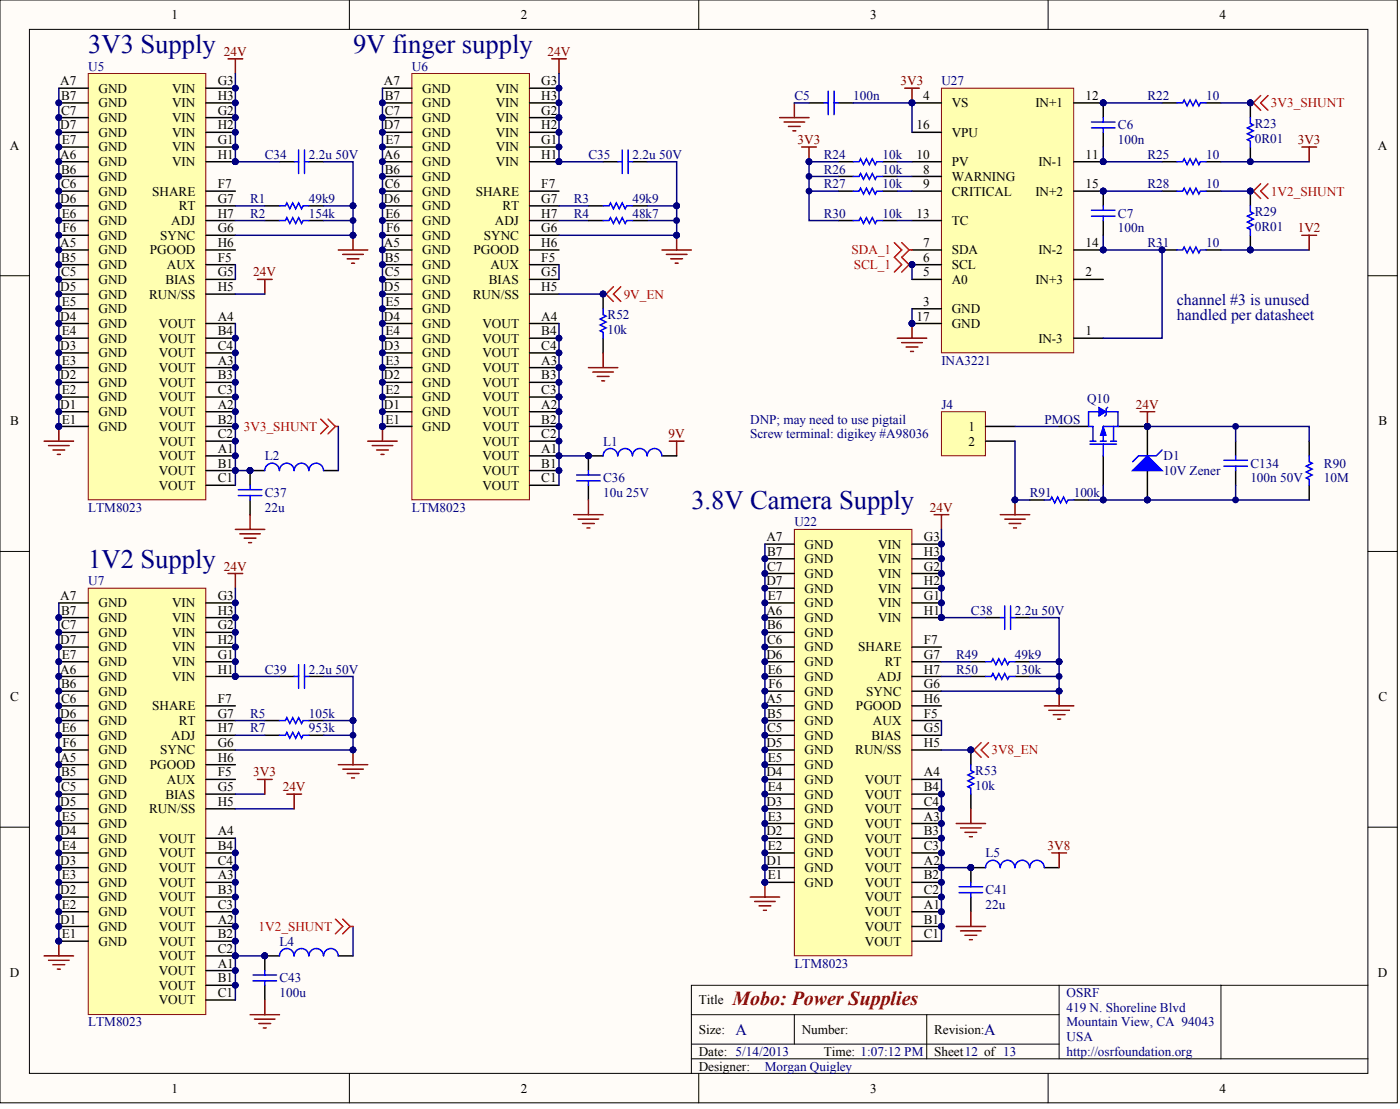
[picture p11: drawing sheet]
<svg xmlns="http://www.w3.org/2000/svg" width="401mm" height="318mm" viewBox="0 0 401 318" stroke-linecap="round" stroke-linejoin="round" font-family="sans-serif">
<g fill="#fffcf8" stroke="#000" stroke-width=".29">
<path d="M0 0h400.7v316.1h-400.7z"/>
<path d="M8.4 8.4h383.9v299.2h-383.9z"/>
</g>
<g fill="none" stroke="#000" stroke-width=".29">
<path d="M100.2 0v8.4M200.4 0v8.4M300.5 0v8.4M0 79h8.4M392.3 79h8.4M0 158.1h8.4M392.3 158.1h8.4M0 237.1h8.4M392.3 237.1h8.4M198.3 290.8h105.4M198.3 299.3h105.4M227.8 290.8v8.5"/>
<path d="M265.7 290.8v12.7M303.7 282.4v21.1M350.1 282.4h-151.8v25.3M392.3 282.4h-42.2v21.1M100.2 307.7v8.4M198.3 303.5h194M200.4 307.7v8.4M300.5 307.7v8.4"/>
</g>
<path d="M25.3 21.1h33.7v122.2h-33.7z" fill="#ffffb0" stroke="#800000" stroke-width=".29"/>
<g fill="none" stroke="#000" stroke-width=".42">
<path d="M16.9 25.3h8.4M16.9 29.5h8.4M16.9 33.7h8.4M16.9 37.9h8.4M59.1 25.3h8.4M59.1 29.5h8.4M59.1 33.7h8.4M59.1 37.9h8.4M16.9 42.1h8.4M16.9 46.4h8.4M16.9 50.6h8.4M16.9 54.8h8.4"/>
<path d="M16.9 59h8.4M59.1 42.1h8.4M59.1 46.4h8.4M59.1 54.8h8.4M59.1 59h8.4M75.9 59h4.2M88.6 59h4.2M16.9 63.2h8.4M16.9 67.4h8.4M16.9 71.6h8.4M16.9 75.9h8.4M59.1 63.2h8.4"/>
<path d="M59.1 67.4h8.4M59.1 71.6h8.4M59.1 75.9h8.4M75.9 63.2h4.2M88.6 63.2h4.2M16.9 80.1h8.4M16.9 84.3h8.4M16.9 88.5h8.4M16.9 92.7h8.4M16.9 96.9h8.4M59.1 80.1h8.4M59.1 84.3h8.4"/>
<path d="M59.1 92.7h8.4M59.1 96.9h8.4M16.9 101.2h8.4M16.9 105.4h8.4M16.9 109.6h8.4M16.9 113.8h8.4M16.9 118h8.4M59.1 101.2h8.4M59.1 105.4h8.4M59.1 109.6h8.4M59.1 113.8h8.4M59.1 118h8.4"/>
<path d="M16.9 122.2h8.4M59.1 122.2h8.4M59.1 126.4h8.4M59.1 130.7h8.4M59.1 134.9h8.4M59.1 139.1h8.4"/>
</g>
<g fill="#000080" stroke="#000080" stroke-width=".29">
<circle cx="16.9" cy="29.5" r=".82"/>
<circle cx="16.9" cy="33.7" r=".82"/>
<circle cx="16.9" cy="37.9" r=".82"/>
<circle cx="16.9" cy="42.1" r=".82"/>
<circle cx="16.9" cy="46.3" r=".82"/>
<circle cx="16.9" cy="50.6" r=".82"/>
<circle cx="16.9" cy="54.8" r=".82"/>
<circle cx="16.9" cy="59" r=".82"/>
<circle cx="16.9" cy="63.2" r=".82"/>
<circle cx="16.9" cy="67.4" r=".82"/>
<circle cx="16.9" cy="71.6" r=".82"/>
<circle cx="16.9" cy="75.8" r=".82"/>
<circle cx="16.9" cy="80.1" r=".82"/>
<circle cx="16.9" cy="84.3" r=".82"/>
<circle cx="16.9" cy="88.5" r=".82"/>
<circle cx="16.9" cy="92.7" r=".82"/>
<circle cx="16.9" cy="96.9" r=".82"/>
<circle cx="16.9" cy="101.1" r=".82"/>
<circle cx="16.9" cy="105.3" r=".82"/>
<circle cx="16.9" cy="109.6" r=".82"/>
<circle cx="16.9" cy="113.8" r=".82"/>
<circle cx="16.9" cy="118" r=".82"/>
<circle cx="16.9" cy="122.2" r=".82"/>
<circle cx="67.5" cy="46.3" r=".82"/>
<circle cx="67.5" cy="42.1" r=".82"/>
<circle cx="67.5" cy="37.9" r=".82"/>
<circle cx="67.5" cy="33.7" r=".82"/>
<circle cx="67.5" cy="29.5" r=".82"/>
<circle cx="67.5" cy="25.3" r=".82"/>
<circle cx="67.5" cy="96.9" r=".82"/>
<circle cx="67.5" cy="101.1" r=".82"/>
<circle cx="67.5" cy="105.3" r=".82"/>
<circle cx="67.5" cy="109.6" r=".82"/>
<circle cx="67.5" cy="113.8" r=".82"/>
<circle cx="67.5" cy="118" r=".82"/>
<circle cx="67.5" cy="122.2" r=".82"/>
<circle cx="67.5" cy="126.4" r=".82"/>
<circle cx="67.5" cy="130.6" r=".82"/>
<circle cx="67.5" cy="134.9" r=".82"/>
<circle cx="101.2" cy="67.4" r=".82"/>
<circle cx="101.2" cy="63.2" r=".82"/>
</g>
<path d="M97 71.6h8.5M98.3 72.9h5.9M99.6 74.2h3.3M100.8 75.4h.9M101.2 67.4v4.2M12.7 126.4h8.4M13.9 127.7h5.9M15.2 129h3.4M16.5 130.2h.8M16.9 122.2v4.2" fill="none" stroke="#800000" stroke-width=".42"/>
<path d="M16.9 25.3v96.9M67.5 59h8.4M67.5 67.4h33.7M67.5 75.9v4.2M67.5 63.2h8.4M92.8 63.2h8.4" fill="none" stroke="#000080" stroke-width=".42"/>
<path d="M80.1 59h1.7l.5-.8 .8 1.6 .8-1.6 .9 1.6 .8-1.6 .9 1.6 .4-.8h1.7M80.1 63.2h1.7l.5-.8 .8 1.7 .8-1.7 .9 1.7 .8-1.7 .9 1.7 .4-.9h1.7" fill="none" stroke="#00f" stroke-width=".42"/>
<path d="M118.1 21.1h33.7v122.2h-33.7z" fill="#ffffb0" stroke="#800000" stroke-width=".29"/>
<g fill="none" stroke="#000" stroke-width=".42">
<path d="M109.7 25.3h8.4M109.7 29.5h8.4M109.7 33.7h8.4M109.7 37.9h8.4M151.9 25.3h8.4M151.9 29.5h8.4M151.9 33.7h8.4M151.9 37.9h8.4M109.7 42.1h8.4M109.7 46.4h8.4M109.7 50.6h8.4M109.7 54.8h8.4"/>
<path d="M109.7 59h8.4M151.9 42.1h8.4M151.9 46.4h8.4M151.9 54.8h8.4M151.9 59h8.4M168.7 59h4.2M181.4 59h4.2M109.7 63.2h8.4M109.7 67.4h8.4M109.7 71.6h8.4M109.7 75.9h8.4M151.9 63.2h8.4"/>
<path d="M151.9 67.4h8.4M151.9 71.6h8.4M151.9 75.9h8.4M168.7 63.2h4.2M181.4 63.2h4.2M109.7 80.1h8.4M109.7 84.3h8.4M109.7 88.5h8.4M109.7 92.7h8.4M109.7 96.9h8.4M151.9 80.1h8.4M151.9 84.3h8.4"/>
<path d="M151.9 92.7h8.4M151.9 96.9h8.4M109.7 101.2h8.4M109.7 105.4h8.4M109.7 109.6h8.4M109.7 113.8h8.4M109.7 118h8.4M151.9 101.2h8.4M151.9 105.4h8.4M151.9 109.6h8.4M151.9 113.8h8.4M151.9 118h8.4"/>
<path d="M109.7 122.2h8.4M151.9 122.2h8.4M151.9 126.4h8.4M151.9 130.7h8.4M151.9 134.9h8.4M151.9 139.1h8.4"/>
</g>
<g fill="#000080" stroke="#000080" stroke-width=".29">
<circle cx="109.7" cy="29.5" r=".82"/>
<circle cx="109.7" cy="33.7" r=".82"/>
<circle cx="109.7" cy="37.9" r=".82"/>
<circle cx="109.7" cy="42.1" r=".82"/>
<circle cx="109.7" cy="46.3" r=".82"/>
<circle cx="109.7" cy="50.6" r=".82"/>
<circle cx="109.7" cy="54.8" r=".82"/>
<circle cx="109.7" cy="59" r=".82"/>
<circle cx="109.7" cy="63.2" r=".82"/>
<circle cx="109.7" cy="67.4" r=".82"/>
<circle cx="109.7" cy="71.6" r=".82"/>
<circle cx="109.7" cy="75.8" r=".82"/>
<circle cx="109.7" cy="80.1" r=".82"/>
<circle cx="109.7" cy="84.3" r=".82"/>
<circle cx="109.7" cy="88.5" r=".82"/>
<circle cx="109.7" cy="92.7" r=".82"/>
<circle cx="109.7" cy="96.9" r=".82"/>
<circle cx="109.7" cy="101.1" r=".82"/>
<circle cx="109.7" cy="105.3" r=".82"/>
<circle cx="109.7" cy="109.6" r=".82"/>
<circle cx="109.7" cy="113.8" r=".82"/>
<circle cx="109.7" cy="118" r=".82"/>
<circle cx="109.7" cy="122.2" r=".82"/>
<circle cx="160.3" cy="46.3" r=".82"/>
<circle cx="160.3" cy="42.1" r=".82"/>
<circle cx="160.3" cy="37.9" r=".82"/>
<circle cx="160.3" cy="33.7" r=".82"/>
<circle cx="160.3" cy="29.5" r=".82"/>
<circle cx="160.3" cy="25.3" r=".82"/>
<circle cx="160.3" cy="96.9" r=".82"/>
<circle cx="160.3" cy="101.1" r=".82"/>
<circle cx="160.3" cy="105.3" r=".82"/>
<circle cx="160.3" cy="109.6" r=".82"/>
<circle cx="160.3" cy="113.8" r=".82"/>
<circle cx="160.3" cy="118" r=".82"/>
<circle cx="160.3" cy="122.2" r=".82"/>
<circle cx="160.3" cy="126.4" r=".82"/>
<circle cx="160.3" cy="130.6" r=".82"/>
<circle cx="160.3" cy="134.9" r=".82"/>
<circle cx="194" cy="67.4" r=".82"/>
<circle cx="194" cy="63.2" r=".82"/>
</g>
<path d="M189.8 71.6h8.5M191.1 72.9h5.9M192.4 74.2h3.3M193.6 75.4h.9M194 67.4v4.2M105.5 126.4h8.4M106.7 127.7h5.9M108 129h3.4M109.3 130.2h.8M109.7 122.2v4.2M191.9 126.4h4.2M194 126.4v4.3" fill="none" stroke="#800000" stroke-width=".42"/>
<path d="M109.7 25.3v96.9M160.3 59h8.4M160.3 75.9v4.2M160.3 63.2h8.4M185.6 63.2h8.4" fill="none" stroke="#000080" stroke-width=".42"/>
<path d="M172.9 59h1.7l.5-.8 .8 1.6 .8-1.6 .9 1.6 .8-1.6 .9 1.6 .4-.8h1.7M172.9 63.2h1.7l.5-.8 .8 1.7 .8-1.7 .9 1.7 .8-1.7 .9 1.7 .4-.9h1.7" fill="none" stroke="#00f" stroke-width=".42"/>
<path d="M25.3 168.6h33.7v122.2h-33.7z" fill="#ffffb0" stroke="#800000" stroke-width=".29"/>
<g fill="none" stroke="#000" stroke-width=".42">
<path d="M16.9 172.8h8.4M16.9 177h8.4M59.1 172.8h8.4M59.1 177h8.4M16.9 181.2h8.4M16.9 185.5h8.4M16.9 189.7h8.4M16.9 193.9h8.4M16.9 198.1h8.4M59.1 181.2h8.4M59.1 185.5h8.4M59.1 189.7h8.4"/>
<path d="M59.1 193.9h8.4M16.9 202.3h8.4M16.9 206.5h8.4M16.9 210.7h8.4M16.9 215h8.4M16.9 219.2h8.4M59.1 202.3h8.4M59.1 206.5h8.4M59.1 210.7h8.4M59.1 215h8.4M59.1 219.2h8.4M75.9 206.5h4.2"/>
<path d="M75.9 210.7h4.2M88.6 206.5h4.2M88.6 210.7h4.2M16.9 223.4h8.4M16.9 227.6h8.4M16.9 231.8h8.4M16.9 236h8.4M59.1 223.4h8.4M59.1 227.6h8.4M59.1 231.8h8.4M16.9 240.2h8.4M16.9 244.5h8.4"/>
<path d="M16.9 248.7h8.4M16.9 252.9h8.4M16.9 257.1h8.4M59.1 240.2h8.4M59.1 244.5h8.4M59.1 248.7h8.4M59.1 252.9h8.4M59.1 257.1h8.4M16.9 261.3h8.4M16.9 265.5h8.4M16.9 269.8h8.4M59.1 261.3h8.4"/>
<path d="M59.1 265.5h8.4M59.1 269.8h8.4M59.1 274h8.4M59.1 278.2h8.4M59.1 282.4h8.4M59.1 286.6h8.4"/>
</g>
<g fill="#000080" stroke="#000080" stroke-width=".29">
<circle cx="16.9" cy="177" r=".82"/>
<circle cx="16.9" cy="181.2" r=".82"/>
<circle cx="16.9" cy="185.4" r=".82"/>
<circle cx="16.9" cy="189.6" r=".82"/>
<circle cx="16.9" cy="193.9" r=".82"/>
<circle cx="16.9" cy="198.1" r=".82"/>
<circle cx="16.9" cy="202.3" r=".82"/>
<circle cx="16.9" cy="206.5" r=".82"/>
<circle cx="16.9" cy="210.7" r=".82"/>
<circle cx="16.9" cy="214.9" r=".82"/>
<circle cx="16.9" cy="219.2" r=".82"/>
<circle cx="16.9" cy="223.4" r=".82"/>
<circle cx="16.9" cy="227.6" r=".82"/>
<circle cx="16.9" cy="231.8" r=".82"/>
<circle cx="16.9" cy="236" r=".82"/>
<circle cx="16.9" cy="240.2" r=".82"/>
<circle cx="16.9" cy="244.4" r=".82"/>
<circle cx="16.9" cy="248.7" r=".82"/>
<circle cx="16.9" cy="252.9" r=".82"/>
<circle cx="16.9" cy="257.1" r=".82"/>
<circle cx="16.9" cy="261.3" r=".82"/>
<circle cx="16.9" cy="265.5" r=".82"/>
<circle cx="16.9" cy="269.7" r=".82"/>
<circle cx="67.5" cy="193.9" r=".82"/>
<circle cx="67.5" cy="189.6" r=".82"/>
<circle cx="67.5" cy="185.4" r=".82"/>
<circle cx="67.5" cy="181.2" r=".82"/>
<circle cx="67.5" cy="177" r=".82"/>
<circle cx="67.5" cy="172.8" r=".82"/>
<circle cx="67.5" cy="244.4" r=".82"/>
<circle cx="67.5" cy="248.7" r=".82"/>
<circle cx="67.5" cy="252.9" r=".82"/>
<circle cx="67.5" cy="257.1" r=".82"/>
<circle cx="67.5" cy="261.3" r=".82"/>
<circle cx="67.5" cy="265.5" r=".82"/>
<circle cx="67.5" cy="269.7" r=".82"/>
<circle cx="67.5" cy="273.9" r=".82"/>
<circle cx="67.5" cy="278.2" r=".82"/>
<circle cx="67.5" cy="282.4" r=".82"/>
<circle cx="101.2" cy="214.9" r=".82"/>
<circle cx="101.2" cy="210.7" r=".82"/>
<circle cx="194" cy="67.4" r=".82"/>
</g>
<g fill="none" stroke="#800000" stroke-width=".42">
<path d="M65.4 16.9h4.2M67.5 16.9v4.2M158.2 16.9h4.2M160.3 16.9v4.2M73.8 80.1h4.2M75.9 80.1v4.2M65.4 164.4h4.2M67.5 164.4v4.2M97 219.2h8.5M101.2 215v4.2M73.8 223.4h4.2M75.9 223.4v4.2"/>
<path d="M98.3 220.4h5.9M99.6 221.7h3.3M100.8 223h.9M12.7 274h8.4M13.9 275.2h5.9M15.2 276.5h3.4M16.5 277.8h.8M16.9 269.8v4.2"/>
</g>
<path d="M160.3 67.4h33.7M67.5 84.3h8.4M16.9 172.8v97M67.5 206.5h8.4M67.5 210.7h8.4M67.5 215h33.7M92.8 210.7h8.4M67.5 227.6h8.4" fill="none" stroke="#000080" stroke-width=".42"/>
<path d="M80.1 206.5h1.7l.5-.8 .8 1.7 .8-1.7 .9 1.7 .8-1.7 .9 1.7 .4-.9h1.7M80.1 210.7h1.7l.5-.8 .8 1.7 .8-1.7 .9 1.7 .8-1.7 .9 1.7 .4-.9h1.7" fill="none" stroke="#00f" stroke-width=".42"/>
<path d="M270 25.3h37.9v75.8h-37.9z" fill="#ffffb0" stroke="#800000" stroke-width=".29"/>
<g fill="none" stroke="#000" stroke-width=".42">
<path d="M232 29.5h4.2M240.4 29.5h4.3M261.5 29.5h8.5M261.5 37.9h8.5M307.9 29.5h8.5v4.2M316.4 37.9v4.2M333.2 29.5h4.3M345.9 29.5h4.2M358.5 29.5v4.2M240.4 46.4h4.3M240.4 54.8h4.3M240.4 50.6h4.3"/>
<path d="M253.1 46.4h4.2M253.1 54.8h4.2M253.1 50.6h4.2M261.5 46.4h8.5M261.5 54.8h8.5M261.5 50.6h8.5M307.9 46.4h8.5M307.9 54.8h8.5v4.2M333.2 46.4h4.3M333.2 54.8h4.3M345.9 46.4h4.2M345.9 54.8h4.2"/>
<path d="M358.5 42.1v4.3M358.5 54.8v4.2M240.4 63.2h4.3M253.1 63.2h4.2M261.5 71.6h8.5M261.5 63.2h8.5M261.5 75.9h8.5M307.9 71.6h8.5M316.4 63.2v4.2M333.2 71.6h4.3M345.9 71.6h4.2M358.5 67.4v4.2"/>
<path d="M261.5 80.1h8.5M261.5 88.5h8.5M261.5 92.7h8.5M307.9 80.1h8.5M307.9 96.9h8.5M71.7 134.9h4.2M92.8 134.9h4.2M168.7 130.7h4.2M189.8 130.7h4.2M75.9 274h4.2M97 274h4.2"/>
</g>
<g fill="#000080" stroke="#000080" stroke-width=".29">
<circle cx="316.3" cy="29.5" r=".82"/>
<circle cx="316.3" cy="46.3" r=".82"/>
<circle cx="316.3" cy="54.8" r=".82"/>
<circle cx="316.3" cy="71.6" r=".82"/>
<circle cx="261.5" cy="29.5" r=".82"/>
<circle cx="261.5" cy="92.7" r=".82"/>
<circle cx="261.5" cy="75.8" r=".82"/>
<circle cx="358.5" cy="29.5" r=".82"/>
<circle cx="358.5" cy="46.3" r=".82"/>
<circle cx="333.2" cy="71.6" r=".82"/>
<circle cx="358.5" cy="54.8" r=".82"/>
<circle cx="358.5" cy="71.6" r=".82"/>
<circle cx="232" cy="46.3" r=".82"/>
<circle cx="232" cy="50.6" r=".82"/>
<circle cx="232" cy="54.8" r=".82"/>
<circle cx="75.9" cy="273.9" r=".82"/>
<circle cx="67.5" cy="273.9" r=".82"/>
<circle cx="168.7" cy="130.6" r=".82"/>
<circle cx="160.3" cy="113.8" r=".82"/>
<circle cx="71.7" cy="134.9" r=".82"/>
</g>
<g fill="none" stroke="#00f" stroke-width=".42">
<path d="M236.2 29.5h1.3M237.5 26.1v6.8M239.2 26.1v6.8M239.2 29.5h1.2M313 35h6.7M313 36.7h6.7M316.4 33.7v1.3M316.4 36.7v1.2M337.5 29.5h1.6l.5-.8 .8 1.6 .9-1.6 .8 1.6 .8-1.6 .9 1.6 .4-.8h1.7M358.5 33.7v1.7l.9 .4-1.7 .9 1.7 .8-1.7 .8 1.7 .9-1.7 .8 .8 .5v1.6M244.7 46.4h1.6l.5-.9 .8 1.7 .9-1.7 .8 1.7 .8-1.7 .9 1.7 .4-.8h1.7M244.7 50.6h1.6l.5-.9 .8 1.7 .9-1.7 .8 1.7 .8-1.7 .9 1.7 .4-.8h1.7"/>
<path d="M244.7 54.8h1.6l.5-.9 .8 1.7 .9-1.7 .8 1.7 .8-1.7 .9 1.7 .4-.8h1.7M316.4 59v1.3M337.5 46.4h1.6l.5-.9 .8 1.7 .9-1.7 .8 1.7 .8-1.7 .9 1.7 .4-.8h1.7M337.5 54.8h1.6l.5-.9 .8 1.7 .9-1.7 .8 1.7 .8-1.7 .9 1.7 .4-.8h1.7M358.5 59v1.7l.9 .4-1.7 .9 1.7 .8-1.7 .8 1.7 .9-1.7 .8 .8 .4v1.7M244.7 63.2h1.6l.5-.8 .8 1.7 .9-1.7 .8 1.7 .8-1.7 .9 1.7 .4-.9h1.7M313 60.3h6.7M313 62h6.7M316.4 62v1.2M337.5 71.6h1.6l.5-.8 .8 1.7 .9-1.7 .8 1.7 .8-1.7 .9 1.7 .4-.9h1.7M80.1 134.9a2.09 2.09 0 0 0-2.1-2.1 2.09 2.09 0 0 0-2.1 2.1M84.3 134.9a2.09 2.09 0 0 0-2.1-2.1 2.09 2.09 0 0 0-2.1 2.1"/>
<path d="M88.5 134.9a2.09 2.09 0 0 0-2-2.1 2.09 2.09 0 0 0-2.1 2.1M92.8 134.9a2.09 2.09 0 0 0-2.1-2.1 2.09 2.09 0 0 0-2.1 2.1M185.6 130.7a2.11 2.11 0 0 0-2.1-2.1 2.11 2.11 0 0 0-2.2 2.1 2.11 2.11 0 0 0-2.1-2.1 2.11 2.11 0 0 0-2.1 2.1 2.09 2.09 0 0 0-2.1-2.2 2.09 2.09 0 0 0-2.1 2.2M189.8 130.7a2.09 2.09 0 0 0-2.1-2.2 2.09 2.09 0 0 0-2.1 2.2M84.3 274a2.09 2.09 0 0 0-2.1-2.1 2.09 2.09 0 0 0-2.1 2.1M88.5 274a2.09 2.09 0 0 0-2-2.1 2.09 2.09 0 0 0-2.1 2.1M97 274a2.11 2.11 0 0 0-2.1-2.1 2.11 2.11 0 0 0-2.1 2.1 2.09 2.09 0 0 0-2.1-2.1 2.09 2.09 0 0 0-2.1 2.1"/>
</g>
<g fill="none" stroke="#000080" stroke-width=".42">
<path d="M227.8 29.5h4.2M244.7 29.5h16.8v8.4M316.4 29.5h16.8M350.1 29.5h8.4M232 54.8h8.4M232 50.6h8.4M240.4 46.4h-8.4v16.8h8.4M257.3 46.4h4.2M257.3 54.8h4.2M257.3 50.6h4.2M316.4 42.1v4.3h16.8M316.4 54.8h16.8"/>
<path d="M350.1 46.4h25.3M350.1 54.8h8.4M257.3 63.2h4.2M261.5 75.9v4.2M316.4 67.4v4.2M350.1 71.6h25.3M67.5 92.7v46.4M261.5 88.5v4.2M160.3 113.8v25.3M67.5 240.2v33.8h8.4M101.2 265.5v8.5"/>
</g>
<g fill="none" stroke="#800000" stroke-width=".42">
<path d="M223.6 33.7h8.4M224.8 35h5.9M226.1 36.2h3.4M227.4 37.5h.8M227.8 29.5v4.2M259.4 25.3h4.2M261.5 25.3v4.2M229.9 42.1h4.2M232 42.1v4.3M373.3 42.1h4.2M375.4 42.1v4.3M257.3 96.9h8.4"/>
<path d="M258.6 98.2h5.9M259.8 99.5h3.4M261.5 92.7v4.2M261.1 100.7h.9"/>
</g>
<path d="M358.5 29.5h.9M359.4 29.5l2.1 2.1M361.5 27.4l-2.1 2.1M363.6 27.4l-2.1 2.1 2.1 2.1M256.5 69.5l2.1 2.1-2.1 2.2 2.1 2.1-2.1 2.1M258.6 69.5l2.1 2.1M260.7 71.6l-2.1 2.2 2.1 2.1M260.7 71.6h.8M260.7 75.9l-2.1 2.1M260.7 75.9h.8" fill="none" stroke="#f00" stroke-width=".42"/>
<path d="M227.8 151.7h33.7v122.2h-33.7z" fill="#ffffb0" stroke="#800000" stroke-width=".29"/>
<g fill="none" stroke="#000" stroke-width=".42">
<path d="M80.1 46.4h4.3M88.6 46.4h4.2M172.9 46.4h4.3M181.4 46.4h4.2M172.9 84.3v4.2M172.9 96.9v4.3M71.7 134.9v4.2M168.7 130.7v4.2M168.7 139.1v4.2M71.7 143.3v4.2M219.3 155.9h8.5M261.5 155.9h8.5"/>
<path d="M219.3 160.2h8.5M219.3 164.4h8.5M219.3 168.6h8.5M219.3 172.8h8.5M219.3 177h8.5M261.5 160.2h8.5M261.5 164.4h8.5M261.5 168.6h8.5M261.5 172.8h8.5M261.5 177h8.5M282.6 177h4.2M291.1 177h4.2"/>
<path d="M80.1 193.9h4.3M88.6 193.9h4.2M219.3 181.2h8.5M219.3 185.5h8.5M219.3 189.7h8.5M219.3 193.9h8.5M219.3 198.1h8.5M261.5 185.5h8.5M261.5 189.7h8.5M261.5 193.9h8.5M261.5 198.1h8.5M278.4 189.7h4.2"/>
<path d="M278.4 193.9h4.2M291.1 189.7h4.2M291.1 193.9h4.2M219.3 202.3h8.5M219.3 206.5h8.5M219.3 210.7h8.5M219.3 215h8.5M219.3 219.2h8.5M261.5 202.3h8.5M261.5 206.5h8.5M261.5 210.7h8.5M261.5 215h8.5"/>
<path d="M278.4 215v4.2M219.3 223.4h8.5M219.3 227.6h8.5M219.3 231.8h8.5M219.3 236h8.5M261.5 223.4h8.5M261.5 227.6h8.5M261.5 231.8h8.5M261.5 236h8.5M278.4 227.6v4.2M219.3 240.2h8.5M219.3 244.5h8.5"/>
<path d="M219.3 248.7h8.5M219.3 252.9h8.5M261.5 240.2h8.5M261.5 244.5h8.5M261.5 248.7h8.5M261.5 252.9h8.5M261.5 257.1h8.5M278.4 257.1v4.2M282.6 248.7h-4.2v4.2M299.5 248.7h4.2M75.9 274v4.2M261.5 261.3h8.5"/>
<path d="M261.5 265.5h8.5M261.5 269.8h8.5M75.9 282.4v4.2"/>
</g>
<g fill="#000080" stroke="#000080" stroke-width=".29">
<circle cx="219.3" cy="160.1" r=".82"/>
<circle cx="219.3" cy="164.4" r=".82"/>
<circle cx="219.3" cy="168.6" r=".82"/>
<circle cx="219.3" cy="172.8" r=".82"/>
<circle cx="219.3" cy="177" r=".82"/>
<circle cx="219.3" cy="181.2" r=".82"/>
<circle cx="219.3" cy="185.4" r=".82"/>
<circle cx="219.3" cy="189.6" r=".82"/>
<circle cx="219.3" cy="193.9" r=".82"/>
<circle cx="219.3" cy="198.1" r=".82"/>
<circle cx="219.3" cy="202.3" r=".82"/>
<circle cx="219.3" cy="206.5" r=".82"/>
<circle cx="219.3" cy="210.7" r=".82"/>
<circle cx="219.3" cy="214.9" r=".82"/>
<circle cx="219.3" cy="219.2" r=".82"/>
<circle cx="219.3" cy="223.4" r=".82"/>
<circle cx="219.3" cy="227.6" r=".82"/>
<circle cx="219.3" cy="231.8" r=".82"/>
<circle cx="219.3" cy="236" r=".82"/>
<circle cx="219.3" cy="240.2" r=".82"/>
<circle cx="219.3" cy="244.4" r=".82"/>
<circle cx="219.3" cy="248.7" r=".82"/>
<circle cx="219.3" cy="252.9" r=".82"/>
<circle cx="269.9" cy="177" r=".82"/>
<circle cx="269.9" cy="172.8" r=".82"/>
<circle cx="269.9" cy="168.6" r=".82"/>
<circle cx="269.9" cy="164.4" r=".82"/>
<circle cx="269.9" cy="160.1" r=".82"/>
<circle cx="269.9" cy="155.9" r=".82"/>
<circle cx="269.9" cy="227.6" r=".82"/>
<circle cx="269.9" cy="231.8" r=".82"/>
<circle cx="269.9" cy="236" r=".82"/>
<circle cx="269.9" cy="240.2" r=".82"/>
<circle cx="269.9" cy="244.4" r=".82"/>
<circle cx="269.9" cy="248.7" r=".82"/>
<circle cx="269.9" cy="252.9" r=".82"/>
<circle cx="269.9" cy="257.1" r=".82"/>
<circle cx="269.9" cy="261.3" r=".82"/>
<circle cx="269.9" cy="265.5" r=".82"/>
<circle cx="303.7" cy="198.1" r=".82"/>
<circle cx="303.7" cy="193.9" r=".82"/>
<circle cx="278.4" cy="248.7" r=".82"/>
<circle cx="172.9" cy="84.3" r=".82"/>
<circle cx="278.4" cy="214.9" r=".82"/>
<circle cx="160.3" cy="113.8" r=".82"/>
<circle cx="160.3" cy="130.6" r=".82"/>
<circle cx="168.7" cy="130.6" r=".82"/>
<circle cx="67.5" cy="273.9" r=".82"/>
<circle cx="75.9" cy="273.9" r=".82"/>
<circle cx="71.7" cy="134.9" r=".82"/>
<circle cx="67.5" cy="134.9" r=".82"/>
<circle cx="101.2" cy="59" r=".82"/>
<circle cx="101.2" cy="67.4" r=".82"/>
<circle cx="67.5" cy="46.3" r=".82"/>
<circle cx="194" cy="59" r=".82"/>
<circle cx="101.2" cy="206.5" r=".82"/>
<circle cx="194" cy="67.4" r=".82"/>
<circle cx="101.2" cy="214.9" r=".82"/>
<circle cx="303.7" cy="189.6" r=".82"/>
<circle cx="160.3" cy="46.3" r=".82"/>
<circle cx="67.5" cy="193.9" r=".82"/>
<circle cx="358.5" cy="54.8" r=".82"/>
<circle cx="291" cy="143.3" r=".82"/>
</g>
<g fill="none" stroke="#800000" stroke-width=".42">
<path d="M373.3 67.4h4.2M375.4 67.4v4.2M168.7 105.4h8.5M170 106.6h5.9M171.3 107.9h3.3M172.5 109.2h.9M172.9 101.2v4.2M67.5 151.7h8.4M68.8 153h5.9M70 154.3h3.4M71.3 155.5h.8M71.7 147.5v4.2"/>
<path d="M164.5 147.5h8.4M165.8 148.8h5.9M167 150h3.4M168.3 151.3h.9M168.7 143.3v4.2M267.9 147.5h4.2M270 147.5v4.2M286.8 147.5h8.5M288.1 148.8h5.9M289.4 150h3.3M290.6 151.3h.9M291.1 143.3v4.2"/>
<path d="M303.7 198.1v4.2M299.5 202.3h8.4M300.8 203.6h5.9M302 204.8h3.4M303.3 206.1h.8M82.3 227.6h4.2M84.4 227.6v4.2M274.2 236h8.4M275.5 237.3h5.9M276.7 238.6h3.4M278 239.8h.8M278.4 231.8v4.2"/>
<path d="M215.1 257.1h8.5M216.4 258.4h5.9M217.7 259.6h3.3M219.3 252.9v4.2M301.6 244.5h4.2M303.7 244.5v4.2M218.9 260.9h.9M274.2 265.5h8.4M275.5 266.8h5.9M276.7 268.1h3.4M278 269.3h.8M278.4 261.3v4.2"/>
<path d="M71.7 290.8h8.4M73 292.1h5.9M74.2 293.4h3.4M75.5 294.6h.9M75.9 286.6v4.2"/>
</g>
<g fill="none" stroke="#000080" stroke-width=".42">
<path d="M67.5 21.1v25.3h12.6M160.3 21.1v25.3h12.6M92.8 46.4h8.4v12.6M92.8 59h8.4M101.2 59v8.4M185.6 46.4h8.4v12.6M185.6 59h8.4M194 59v8.4M160.3 92.7v21.1M160.3 84.3h12.6M67.5 134.9h4.2M97 122.2v12.7"/>
<path d="M160.3 130.7h8.4M219.3 155.9v97M270 151.7v25.3h12.6M67.5 168.6v25.3h12.6M295.3 177h8.4v12.7M92.8 193.9h8.4v12.6M270 189.7h8.4M270 193.9h8.4M295.3 189.7h8.4M295.3 193.9h8.4M303.7 189.7v8.4h-33.7M92.8 206.5h8.4"/>
<path d="M101.2 206.5v8.5M270 206.5v4.2M270 215h8.4M67.5 231.8h16.9M270 223.4v46.4M270 248.7h8.4M67.5 274v12.6"/>
</g>
<g fill="none" stroke="#00f" stroke-width=".42">
<path d="M84.4 46.4h1.2M85.6 43v6.7M87.3 43v6.7M87.3 46.4h1.3M177.2 46.4h1.2M178.4 43v6.7M180.1 46.4h1.3M180.1 43v6.7M172.9 88.5v1.7l.9 .4-1.7 .9 1.7 .8-1.7 .8 1.7 .9-1.7 .8 .8 .5v1.6M71.7 139.1v1.3M165.4 136.1h6.7M165.4 137.8h6.7"/>
<path d="M168.7 134.9v1.2M168.7 137.8v1.3M68.3 140.4h6.8M68.3 142h6.8M71.7 142v1.3M286.8 177h1.3M288.1 173.7v6.7M289.8 173.7v6.7M289.8 177h1.3M84.4 193.9h1.2M85.6 190.5v6.8M87.3 190.5v6.8"/>
<path d="M87.3 193.9h1.3M282.6 189.7h1.7l.4-.9 .9 1.7 .8-1.7 .9 1.7 .8-1.7 .8 1.7 .5-.8h1.7M282.6 193.9h1.7l.4-.9 .9 1.7 .8-1.7 .9 1.7 .8-1.7 .8 1.7 .5-.8h1.7M278.4 219.2v1.7l.8 .4-1.6 .8 1.6 .9-1.6 .8 1.6 .9-1.6 .8 .8 .4v1.7M275 254.2h6.8M275 255.8h6.8M278.4 252.9v1.3M278.4 255.8v1.3M291 248.7a2.11 2.11 0 0 0-2.1-2.1 2.11 2.11 0 0 0-2.1 2.1 2.09 2.09 0 0 0-2.1-2.1 2.09 2.09 0 0 0-2.1 2.1M295.2 248.7a2.09 2.09 0 0 0-2.1-2.1 2.09 2.09 0 0 0-2 2.1M299.5 248.7a2.09 2.09 0 0 0-2.1-2.1 2.09 2.09 0 0 0-2.1 2.1M72.6 279.4h6.7"/>
<path d="M75.9 278.2v1.2M72.6 281.1h6.7M75.9 281.1v1.3"/>
</g>
<g fill="none" stroke="#f00" stroke-width=".42">
<path d="M358.5 54.8h.9M359.4 54.8l2.1 2.1M361.5 52.7l-2.1 2.1M363.6 52.7l-2.1 2.1 2.1 2.1M172.9 84.3h.9M173.8 84.3l2.1 2.1M175.9 82.2l-2.1 2.1M178 82.2l-2.1 2.1 2.1 2.1M92 120.1l2.1 2.1-2.1 2.1M94.1 120.1l2.1 2.1M96.2 122.2l-2.1 2.1M96.2 122.2h.8"/>
<path d="M278.4 215h.8M279.2 215l2.2 2.1M281.4 212.8l-2.2 2.2M283.5 212.8l-2.1 2.2 2.1 2.1M96.2 263.4l2.1 2.1-2.1 2.1M98.3 263.4l2.1 2.1M100.4 265.5l-2.1 2.1M100.4 265.5h.8"/>
</g>
<path d="M270 118h12.6v12.6h-12.6z" fill="#ffffb0" stroke="#800000" stroke-width=".29"/>
<path d="M282.6 122.2h8.5M282.6 126.4h8.5M303.7 122.2h8.4M316.4 130.7v8.4M320.6 122.2h8.4v8.5M329 134.9v8.4M354.3 126.4v4.3M354.3 134.9v4.2M375.4 126.4v4.3M375.4 139.1v4.2M295.3 143.3h4.2M307.9 143.3h4.2" fill="none" stroke="#000" stroke-width=".42"/>
<path d="M326.9 118h4.2M329 118v4.2" fill="none" stroke="#800000" stroke-width=".42"/>
<g fill="#000080" stroke="#000080" stroke-width=".29">
<circle cx="329" cy="122.2" r=".82"/>
<circle cx="329" cy="143.3" r=".82"/>
<circle cx="291" cy="143.3" r=".82"/>
<circle cx="354.3" cy="143.3" r=".82"/>
<circle cx="316.3" cy="143.3" r=".82"/>
<circle cx="354.3" cy="122.2" r=".82"/>
<circle cx="333.2" cy="71.6" r=".82"/>
<circle cx="316.3" cy="71.6" r=".82"/>
</g>
<path d="M316.4 71.6h16.8v25.3h-16.8M291.1 122.2h12.6M291.1 126.4v16.9h4.2M316.4 139.1v4.2M329 122.2h46.4v4.2M354.3 122.2v4.2M354.3 139.1v4.2M312.1 143.3h63.3" fill="none" stroke="#000080" stroke-width=".42"/>
<path d="M324.8 134.9l4.2-4.2 4.2 4.2z" fill="#00f" stroke="#00f" stroke-width=".42"/>
<g fill="none" stroke="#00f" stroke-width=".42">
<path d="M315.1 118h-3v4.2h1.3v4.2M317.2 118h3.4v4.2h-4.2v4.2M317.6 116.7l-.4 .5v1.7l-.4 .4M312.6 127.3h7.6M312.6 126.4h1.7M315.5 126.4h1.7M316.4 127.3v3.4M318.5 126.4h1.7M319.3 122.2v4.2M333.2 129l-1.6 1.7h-5.1l-1.7 1.6M351 131.9h6.7M351 133.6h6.7"/>
<path d="M354.3 130.7v1.2M354.3 133.6v1.3M375.4 130.7v1.6l.9 .5-1.7 .8 1.7 .9-1.7 .8 1.7 .8-1.7 .9 .8 .4v1.7M299.5 143.3h1.7l.4-.8 .8 1.6 .9-1.6 .8 1.6 .9-1.6 .8 1.6 .4-.8h1.7"/>
</g>
<g fill="#00f" stroke="#00f" stroke-width=".29">
<path d="M316.4 122.2l.8 2.6h-1.7z"/>
<path d="M315.1 116.7l2.1 1.3-2.1 1.3z"/>
</g>
<g font-size="7.6" fill="#000080">
<text x="25.3" y="15.2">3V3 Supply</text>
<text x="101.2" y="15.2">9V finger supply</text>
<text x="198.3" y="145.9">3.8V Camera Supply</text>
<text x="25.3" y="162.7">1V2 Supply</text>
</g>
<text font-size="5.7" fill="#800000" x="210.1" y="287.9">Mobo: Power Supplies</text>
<g font-size="4.6" fill="#000080">
<text x="337.5" y="87.5">channel #3 is unused</text>
<text x="337.5" y="91.8">handled per datasheet</text>
<text x="210.9" y="296.6">A</text>
<text x="282.2" y="296.6">A</text>
</g>
<g font-size="3.8">
<text x="49.1" y="5.5">1</text>
<text x="149.3" y="5.5">2</text>
<text x="249.5" y="5.5">3</text>
<text x="349.7" y="5.5">4</text>
<text x="17.3" y="24.4">A7</text>
<text x="17.5" y="28.7">B7</text>
<text x="28.3" y="26.5">GND</text>
<text x="49.4" y="26.5">VIN</text>
<text x="62.4" y="28.7">H3</text>
<text x="62.4" y="24.4">G3</text>
<text x="110.1" y="24.4">A7</text>
<text x="110.3" y="28.7">B7</text>
<text x="121.1" y="26.5">GND</text>
<text x="142.2" y="26.5">VIN</text>
<text x="155.2" y="28.7">H3</text>
<text x="155.2" y="24.4">G3</text>
<text x="264.7" y="28.7">4</text>
<text x="311.3" y="28.7">12</text>
<text x="17.5" y="32.9">C7</text>
<text x="28.3" y="30.8">GND</text>
<text x="28.3" y="35">GND</text>
<text x="49.4" y="35">VIN</text>
<text x="49.4" y="30.8">VIN</text>
<text x="62.4" y="32.9">G2</text>
<text x="110.3" y="32.9">C7</text>
<text x="121.1" y="30.8">GND</text>
<text x="121.1" y="35">GND</text>
<text x="142.2" y="35">VIN</text>
<text x="142.2" y="30.8">VIN</text>
<text x="155.2" y="32.9">G2</text>
<text x="272.9" y="30.8">VS</text>
<text x="296.9" y="30.8">IN+1</text>
<text x="17.3" y="37.1">D7</text>
<text x="17.7" y="41.3">E7</text>
<text x="28.3" y="39.2">GND</text>
<text x="49.4" y="39.2">VIN</text>
<text x="62.4" y="41.3">G1</text>
<text x="62.4" y="37.1">H2</text>
<text x="110.1" y="37.1">D7</text>
<text x="110.5" y="41.3">E7</text>
<text x="121.1" y="39.2">GND</text>
<text x="142.2" y="39.2">VIN</text>
<text x="155.2" y="41.3">G1</text>
<text x="155.2" y="37.1">H2</text>
<text x="262.8" y="37.1">16</text>
<text x="272.9" y="39.2">VPU</text>
<text x="2.8" y="42.9">A</text>
<text x="17.3" y="45.5">A6</text>
<text x="28.3" y="43.4">GND</text>
<text x="28.3" y="47.6">GND</text>
<text x="49.4" y="47.6">VIN</text>
<text x="49.4" y="43.4">VIN</text>
<text x="62.4" y="45.5">H1</text>
<text x="110.1" y="45.5">A6</text>
<text x="121.1" y="43.4">GND</text>
<text x="121.1" y="47.6">GND</text>
<text x="142.2" y="47.6">VIN</text>
<text x="142.2" y="43.4">VIN</text>
<text x="155.2" y="45.5">H1</text>
<text x="262.8" y="45.5">10</text>
<text x="272.9" y="47.6">PV</text>
<text x="297.8" y="47.6">IN-1</text>
<text x="311.3" y="45.5">11</text>
<text x="395.1" y="42.9">A</text>
<text x="17.5" y="49.7">B6</text>
<text x="17.5" y="53.9">C6</text>
<text x="28.3" y="51.8">GND</text>
<text x="62.4" y="53.9">F7</text>
<text x="110.3" y="49.7">B6</text>
<text x="110.3" y="53.9">C6</text>
<text x="121.1" y="51.8">GND</text>
<text x="155.2" y="53.9">F7</text>
<text x="264.7" y="53.9">9</text>
<text x="264.7" y="49.7">8</text>
<text x="272.9" y="51.8">WARNING</text>
<text x="311.3" y="53.9">15</text>
<text x="17.3" y="58.2">D6</text>
<text x="28.3" y="56.1">GND</text>
<text x="43.6" y="56.1">SHARE</text>
<text x="62.4" y="58.2">G7</text>
<text x="110.1" y="58.2">D6</text>
<text x="121.1" y="56.1">GND</text>
<text x="136.4" y="56.1">SHARE</text>
<text x="155.2" y="58.2">G7</text>
<text x="272.9" y="56.1">CRITICAL</text>
<text x="296.9" y="56.1">IN+2</text>
<text x="17.7" y="62.4">E6</text>
<text x="28.3" y="60.3">GND</text>
<text x="28.3" y="64.5">GND</text>
<text x="49.1" y="64.5">ADJ</text>
<text x="51.3" y="60.3">RT</text>
<text x="62.4" y="62.4">H7</text>
<text x="110.5" y="62.4">E6</text>
<text x="121.1" y="60.3">GND</text>
<text x="121.1" y="64.5">GND</text>
<text x="141.9" y="64.5">ADJ</text>
<text x="144.1" y="60.3">RT</text>
<text x="155.2" y="62.4">H7</text>
<text x="262.8" y="62.4">13</text>
<text x="272.9" y="64.5">TC</text>
<text x="17.3" y="70.8">A5</text>
<text x="17.9" y="66.6">F6</text>
<text x="28.3" y="68.7">GND</text>
<text x="45.9" y="68.7">SYNC</text>
<text x="62.4" y="66.6">G6</text>
<text x="62.4" y="70.8">H6</text>
<text x="110.1" y="70.8">A5</text>
<text x="110.7" y="66.6">F6</text>
<text x="121.1" y="68.7">GND</text>
<text x="138.7" y="68.7">SYNC</text>
<text x="155.2" y="66.6">G6</text>
<text x="155.2" y="70.8">H6</text>
<text x="264.7" y="70.8">7</text>
<text x="311.3" y="70.8">14</text>
<text x="17.5" y="75">B5</text>
<text x="28.3" y="72.9">GND</text>
<text x="28.3" y="77.1">GND</text>
<text x="43" y="72.9">PGOOD</text>
<text x="47.8" y="77.1">AUX</text>
<text x="62.4" y="75">F5</text>
<text x="110.3" y="75">B5</text>
<text x="121.1" y="72.9">GND</text>
<text x="121.1" y="77.1">GND</text>
<text x="135.8" y="72.9">PGOOD</text>
<text x="140.6" y="77.1">AUX</text>
<text x="155.2" y="75">F5</text>
<text x="264.7" y="75">6</text>
<text x="272.9" y="72.9">SDA</text>
<text x="272.9" y="77.1">SCL</text>
<text x="297.8" y="72.9">IN-2</text>
<text x="17.3" y="83.4">D5</text>
<text x="17.5" y="79.2">C5</text>
<text x="28.3" y="81.3">GND</text>
<text x="47.4" y="81.3">BIAS</text>
<text x="62.4" y="79.2">G5</text>
<text x="62.4" y="83.4">H5</text>
<text x="110.1" y="83.4">D5</text>
<text x="110.3" y="79.2">C5</text>
<text x="121.1" y="81.3">GND</text>
<text x="140.2" y="81.3">BIAS</text>
<text x="155.2" y="79.2">G5</text>
<text x="155.2" y="83.4">H5</text>
<text x="264.7" y="79.2">5</text>
<text x="272.9" y="81.3">A0</text>
<text x="296.9" y="81.3">IN+3</text>
<text x="311.3" y="79.2">2</text>
<text x="17.7" y="87.7">E5</text>
<text x="28.3" y="85.6">GND</text>
<text x="28.3" y="89.8">GND</text>
<text x="42.8" y="85.6">RUN/SS</text>
<text x="110.5" y="87.7">E5</text>
<text x="121.1" y="85.6">GND</text>
<text x="121.1" y="89.8">GND</text>
<text x="135.6" y="85.6">RUN/SS</text>
<text x="264.7" y="87.7">3</text>
<text x="272.9" y="89.8">GND</text>
<text x="17.3" y="91.9">D4</text>
<text x="28.3" y="94">GND</text>
<text x="45.5" y="94">VOUT</text>
<text x="62.4" y="91.9">A4</text>
<text x="110.1" y="91.9">D4</text>
<text x="121.1" y="94">GND</text>
<text x="138.3" y="94">VOUT</text>
<text x="155.2" y="91.9">A4</text>
<text x="262.8" y="91.9">17</text>
<text x="272.9" y="94">GND</text>
<text x="17.3" y="100.3">D3</text>
<text x="17.7" y="96.1">E4</text>
<text x="28.3" y="98.2">GND</text>
<text x="45.5" y="98.2">VOUT</text>
<text x="62.4" y="96.1">B4</text>
<text x="62.4" y="100.3">C4</text>
<text x="110.1" y="100.3">D3</text>
<text x="110.5" y="96.1">E4</text>
<text x="121.1" y="98.2">GND</text>
<text x="138.3" y="98.2">VOUT</text>
<text x="155.2" y="96.1">B4</text>
<text x="155.2" y="100.3">C4</text>
<text x="297.8" y="98.2">IN-3</text>
<text x="311.3" y="96.1">1</text>
<text x="17.7" y="104.5">E3</text>
<text x="28.3" y="102.4">GND</text>
<text x="28.3" y="106.6">GND</text>
<text x="45.5" y="102.4">VOUT</text>
<text x="45.5" y="106.6">VOUT</text>
<text x="62.4" y="104.5">A3</text>
<text x="110.5" y="104.5">E3</text>
<text x="121.1" y="102.4">GND</text>
<text x="121.1" y="106.6">GND</text>
<text x="138.3" y="102.4">VOUT</text>
<text x="138.3" y="106.6">VOUT</text>
<text x="155.2" y="104.5">A3</text>
<text x="17.3" y="108.7">D2</text>
<text x="17.7" y="113">E2</text>
<text x="28.3" y="110.8">GND</text>
<text x="45.5" y="110.8">VOUT</text>
<text x="62.4" y="108.7">B3</text>
<text x="62.4" y="113">C3</text>
<text x="110.1" y="108.7">D2</text>
<text x="110.5" y="113">E2</text>
<text x="121.1" y="110.8">GND</text>
<text x="138.3" y="110.8">VOUT</text>
<text x="155.2" y="108.7">B3</text>
<text x="155.2" y="113">C3</text>
<text x="17.3" y="117.2">D1</text>
<text x="28.3" y="115.1">GND</text>
<text x="28.3" y="119.3">GND</text>
<text x="45.5" y="115.1">VOUT</text>
<text x="45.5" y="119.3">VOUT</text>
<text x="62.4" y="117.2">A2</text>
<text x="110.1" y="117.2">D1</text>
<text x="121.1" y="115.1">GND</text>
<text x="121.1" y="119.3">GND</text>
<text x="138.3" y="115.1">VOUT</text>
<text x="138.3" y="119.3">VOUT</text>
<text x="155.2" y="117.2">A2</text>
<text x="3" y="121.9">B</text>
<text x="17.7" y="121.4">E1</text>
<text x="28.3" y="123.5">GND</text>
<text x="45.5" y="123.5">VOUT</text>
<text x="62.4" y="121.4">B2</text>
<text x="62.4" y="125.6">C2</text>
<text x="110.5" y="121.4">E1</text>
<text x="121.1" y="123.5">GND</text>
<text x="138.3" y="123.5">VOUT</text>
<text x="155.2" y="121.4">B2</text>
<text x="155.2" y="125.6">C2</text>
<text x="277.8" y="123.5">1</text>
<text x="395.2" y="121.9">B</text>
<text x="45.5" y="127.7">VOUT</text>
<text x="45.5" y="131.9">VOUT</text>
<text x="62.4" y="129.8">A1</text>
<text x="138.3" y="127.7">VOUT</text>
<text x="138.3" y="131.9">VOUT</text>
<text x="155.2" y="129.8">A1</text>
<text x="277.8" y="127.7">2</text>
<text x="45.5" y="136.1">VOUT</text>
<text x="62.4" y="134">B1</text>
<text x="138.3" y="136.1">VOUT</text>
<text x="155.2" y="134">B1</text>
<text x="45.5" y="140.4">VOUT</text>
<text x="62.4" y="138.2">C1</text>
<text x="138.3" y="140.4">VOUT</text>
<text x="155.2" y="138.2">C1</text>
<text x="219.8" y="155.1">A7</text>
<text x="264.9" y="155.1">G3</text>
<text x="220" y="159.3">B7</text>
<text x="230.7" y="157.2">GND</text>
<text x="230.7" y="161.4">GND</text>
<text x="251.8" y="161.4">VIN</text>
<text x="251.8" y="157.2">VIN</text>
<text x="264.9" y="159.3">H3</text>
<text x="219.8" y="167.7">D7</text>
<text x="220" y="163.5">C7</text>
<text x="230.7" y="165.6">GND</text>
<text x="251.8" y="165.6">VIN</text>
<text x="264.9" y="167.7">H2</text>
<text x="264.9" y="163.5">G2</text>
<text x="17.3" y="172">A7</text>
<text x="62.4" y="172">G3</text>
<text x="220.2" y="172">E7</text>
<text x="230.7" y="169.9">GND</text>
<text x="251.8" y="169.9">VIN</text>
<text x="264.9" y="172">G1</text>
<text x="17.5" y="176.2">B7</text>
<text x="28.3" y="174.1">GND</text>
<text x="28.3" y="178.3">GND</text>
<text x="49.4" y="178.3">VIN</text>
<text x="49.4" y="174.1">VIN</text>
<text x="62.4" y="176.2">H3</text>
<text x="219.8" y="176.2">A6</text>
<text x="230.7" y="174.1">GND</text>
<text x="230.7" y="178.3">GND</text>
<text x="251.8" y="178.3">VIN</text>
<text x="251.8" y="174.1">VIN</text>
<text x="264.9" y="176.2">H1</text>
<text x="17.3" y="184.6">D7</text>
<text x="17.5" y="180.4">C7</text>
<text x="28.3" y="182.5">GND</text>
<text x="49.4" y="182.5">VIN</text>
<text x="62.4" y="184.6">H2</text>
<text x="62.4" y="180.4">G2</text>
<text x="220" y="180.4">B6</text>
<text x="220" y="184.6">C6</text>
<text x="230.7" y="182.5">GND</text>
<text x="264.9" y="184.6">F7</text>
<text x="17.7" y="188.8">E7</text>
<text x="28.3" y="186.7">GND</text>
<text x="28.3" y="190.9">GND</text>
<text x="49.4" y="190.9">VIN</text>
<text x="49.4" y="186.7">VIN</text>
<text x="62.4" y="188.8">G1</text>
<text x="219.8" y="188.8">D6</text>
<text x="230.7" y="186.7">GND</text>
<text x="230.7" y="190.9">GND</text>
<text x="246.1" y="186.7">SHARE</text>
<text x="253.7" y="190.9">RT</text>
<text x="264.9" y="188.8">G7</text>
<text x="17.3" y="193">A6</text>
<text x="17.5" y="197.3">B6</text>
<text x="28.3" y="195.1">GND</text>
<text x="49.4" y="195.1">VIN</text>
<text x="62.4" y="193">H1</text>
<text x="220.2" y="193">E6</text>
<text x="220.4" y="197.3">F6</text>
<text x="230.7" y="195.1">GND</text>
<text x="251.6" y="195.1">ADJ</text>
<text x="264.9" y="197.3">G6</text>
<text x="264.9" y="193">H7</text>
<text x="3" y="201">C</text>
<text x="17.5" y="201.5">C6</text>
<text x="28.3" y="199.4">GND</text>
<text x="28.3" y="203.6">GND</text>
<text x="43.6" y="203.6">SHARE</text>
<text x="62.4" y="201.5">F7</text>
<text x="219.8" y="201.5">A5</text>
<text x="230.7" y="199.4">GND</text>
<text x="230.7" y="203.6">GND</text>
<text x="245.5" y="203.6">PGOOD</text>
<text x="248.4" y="199.4">SYNC</text>
<text x="264.9" y="201.5">H6</text>
<text x="395.2" y="201">C</text>
<text x="17.3" y="205.7">D6</text>
<text x="17.7" y="209.9">E6</text>
<text x="28.3" y="207.8">GND</text>
<text x="51.3" y="207.8">RT</text>
<text x="62.4" y="209.9">H7</text>
<text x="62.4" y="205.7">G7</text>
<text x="220" y="205.7">B5</text>
<text x="220" y="209.9">C5</text>
<text x="230.7" y="207.8">GND</text>
<text x="250.3" y="207.8">AUX</text>
<text x="264.9" y="205.7">F5</text>
<text x="264.9" y="209.9">G5</text>
<text x="17.9" y="214.1">F6</text>
<text x="28.3" y="212">GND</text>
<text x="49.1" y="212">ADJ</text>
<text x="62.4" y="214.1">G6</text>
<text x="219.8" y="214.1">D5</text>
<text x="230.7" y="212">GND</text>
<text x="249.9" y="212">BIAS</text>
<text x="264.9" y="214.1">H5</text>
<text x="17.3" y="218.3">A5</text>
<text x="28.3" y="216.2">GND</text>
<text x="28.3" y="220.4">GND</text>
<text x="43" y="220.4">PGOOD</text>
<text x="45.9" y="216.2">SYNC</text>
<text x="62.4" y="218.3">H6</text>
<text x="220.2" y="218.3">E5</text>
<text x="230.7" y="216.2">GND</text>
<text x="230.7" y="220.4">GND</text>
<text x="245.2" y="216.2">RUN/SS</text>
<text x="17.5" y="222.5">B5</text>
<text x="17.5" y="226.8">C5</text>
<text x="28.3" y="224.7">GND</text>
<text x="47.8" y="224.7">AUX</text>
<text x="62.4" y="222.5">F5</text>
<text x="62.4" y="226.8">G5</text>
<text x="219.8" y="222.5">D4</text>
<text x="220.2" y="226.8">E4</text>
<text x="230.7" y="224.7">GND</text>
<text x="248" y="224.7">VOUT</text>
<text x="264.9" y="222.5">A4</text>
<text x="264.9" y="226.8">B4</text>
<text x="17.3" y="231">D5</text>
<text x="28.3" y="228.9">GND</text>
<text x="28.3" y="233.1">GND</text>
<text x="42.8" y="233.1">RUN/SS</text>
<text x="47.4" y="228.9">BIAS</text>
<text x="62.4" y="231">H5</text>
<text x="219.8" y="231">D3</text>
<text x="230.7" y="228.9">GND</text>
<text x="230.7" y="233.1">GND</text>
<text x="248" y="228.9">VOUT</text>
<text x="248" y="233.1">VOUT</text>
<text x="264.9" y="231">C4</text>
<text x="17.3" y="239.4">D4</text>
<text x="17.7" y="235.2">E5</text>
<text x="28.3" y="237.3">GND</text>
<text x="62.4" y="239.4">A4</text>
<text x="219.8" y="239.4">D2</text>
<text x="220.2" y="235.2">E3</text>
<text x="230.7" y="237.3">GND</text>
<text x="248" y="237.3">VOUT</text>
<text x="264.9" y="235.2">A3</text>
<text x="264.9" y="239.4">B3</text>
<text x="17.7" y="243.6">E4</text>
<text x="28.3" y="241.5">GND</text>
<text x="28.3" y="245.7">GND</text>
<text x="45.5" y="241.5">VOUT</text>
<text x="45.5" y="245.7">VOUT</text>
<text x="62.4" y="243.6">B4</text>
<text x="220.2" y="243.6">E2</text>
<text x="230.7" y="241.5">GND</text>
<text x="230.7" y="245.7">GND</text>
<text x="248" y="241.5">VOUT</text>
<text x="248" y="245.7">VOUT</text>
<text x="264.9" y="243.6">C3</text>
<text x="17.3" y="247.8">D3</text>
<text x="28.3" y="249.9">GND</text>
<text x="45.5" y="249.9">VOUT</text>
<text x="62.4" y="247.8">C4</text>
<text x="219.8" y="247.8">D1</text>
<text x="230.7" y="249.9">GND</text>
<text x="248" y="249.9">VOUT</text>
<text x="264.9" y="247.8">A2</text>
<text x="17.3" y="256.3">D2</text>
<text x="17.7" y="252">E3</text>
<text x="28.3" y="254.2">GND</text>
<text x="45.5" y="254.2">VOUT</text>
<text x="62.4" y="252">A3</text>
<text x="62.4" y="256.3">B3</text>
<text x="220.2" y="252">E1</text>
<text x="230.7" y="254.2">GND</text>
<text x="248" y="254.2">VOUT</text>
<text x="264.9" y="252">B2</text>
<text x="264.9" y="256.3">C2</text>
<text x="17.7" y="260.5">E2</text>
<text x="28.3" y="258.4">GND</text>
<text x="28.3" y="262.6">GND</text>
<text x="45.5" y="258.4">VOUT</text>
<text x="45.5" y="262.6">VOUT</text>
<text x="62.4" y="260.5">C3</text>
<text x="248" y="258.4">VOUT</text>
<text x="248" y="262.6">VOUT</text>
<text x="264.9" y="260.5">A1</text>
<text x="17.3" y="264.7">D1</text>
<text x="17.7" y="268.9">E1</text>
<text x="28.3" y="266.8">GND</text>
<text x="45.5" y="266.8">VOUT</text>
<text x="62.4" y="264.7">A2</text>
<text x="62.4" y="268.9">B2</text>
<text x="248" y="266.8">VOUT</text>
<text x="264.9" y="264.7">B1</text>
<text x="264.9" y="268.9">C1</text>
<text x="28.3" y="271">GND</text>
<text x="45.5" y="271">VOUT</text>
<text x="45.5" y="275.2">VOUT</text>
<text x="62.4" y="273.1">C2</text>
<text x="248" y="271">VOUT</text>
<text x="2.8" y="280">D</text>
<text x="45.5" y="279.4">VOUT</text>
<text x="62.4" y="277.3">A1</text>
<text x="62.4" y="281.6">B1</text>
<text x="395.1" y="280">D</text>
<text x="45.5" y="283.7">VOUT</text>
<text x="45.5" y="287.9">VOUT</text>
<text x="62.4" y="285.8">C1</text>
<text x="200.4" y="287.9">Title</text>
<text x="200.4" y="296.3">Size:</text>
<text x="229.9" y="296.3">Number:</text>
<text x="267.9" y="296.3">Revision:</text>
<text x="200.4" y="302.6">Date: 5/14/2013</text>
<text x="236.2" y="302.6">Time: 1:07:12 PM</text>
<text x="267.9" y="302.6">Sheet12 of 13</text>
<text x="200.4" y="306.8">Designer:</text>
<text x="49.1" y="313.2">1</text>
<text x="149.3" y="313.2">2</text>
<text x="249.5" y="313.2">3</text>
<text x="349.7" y="313.2">4</text>
</g>
<g font-size="3.8" fill="#800000">
<text x="64.2" y="16">24V</text>
<text x="157" y="16">24V</text>
<text x="258.2" y="24.4">3V3</text>
<text x="228.7" y="41.3">3V3</text>
<text x="372.1" y="41.3">3V3</text>
<text x="372.1" y="66.6">1V2</text>
<text x="72.6" y="79.2">24V</text>
<text x="325.7" y="117.2">24V</text>
<text x="191.7" y="125.6">9V</text>
<text x="266.7" y="146.7">24V</text>
<text x="64.2" y="163.5">24V</text>
<text x="72.6" y="222.5">3V3</text>
<text x="81.1" y="226.8">24V</text>
<text x="300.4" y="243.6">3V8</text>
</g>
<g font-size="3.8" fill="#000080">
<text x="25.3" y="20.2">U5</text>
<text x="118.1" y="20.2">U6</text>
<text x="227.8" y="28.7">C5</text>
<text x="244.7" y="28.7">100n</text>
<text x="270" y="24.4">U27</text>
<text x="329" y="28.7">R22</text>
<text x="345.9" y="28.7">10</text>
<text x="320.6" y="41.3">100n</text>
<text x="320.6" y="37.1">C6</text>
<text x="359.8" y="40.9">0R01</text>
<text x="359.8" y="36.7">R23</text>
<text x="75.9" y="45.5">C34</text>
<text x="88.6" y="45.5">2.2u 50V</text>
<text x="168.7" y="45.5">C35</text>
<text x="181.4" y="45.5">2.2u 50V</text>
<text x="236.2" y="45.5">R24</text>
<text x="253.1" y="45.5">10k</text>
<text x="329" y="45.5">R25</text>
<text x="345.9" y="45.5">10</text>
<text x="236.2" y="49.7">R26</text>
<text x="236.2" y="53.9">R27</text>
<text x="253.1" y="49.7">10k</text>
<text x="253.1" y="53.9">10k</text>
<text x="329" y="53.9">R28</text>
<text x="345.9" y="53.9">10</text>
<text x="71.7" y="58.2">R1</text>
<text x="88.6" y="58.2">49k9</text>
<text x="164.5" y="58.2">R3</text>
<text x="181.4" y="58.2">49k9</text>
<text x="71.7" y="62.4">R2</text>
<text x="88.6" y="62.4">154k</text>
<text x="164.5" y="62.4">R4</text>
<text x="181.4" y="62.4">48k7</text>
<text x="236.2" y="62.4">R30</text>
<text x="253.1" y="62.4">10k</text>
<text x="320.6" y="62.4">C7</text>
<text x="359.8" y="62">R29</text>
<text x="320.6" y="66.6">100n</text>
<text x="329" y="70.8">R31</text>
<text x="345.9" y="70.8">10</text>
<text x="359.8" y="66.2">0R01</text>
<text x="174.2" y="95.7">10k</text>
<text x="174.2" y="91.5">R52</text>
<text x="270" y="104.5">INA3221</text>
<text x="270" y="117.2">J4</text>
<text x="311.7" y="115.5">Q10</text>
<text x="215.1" y="121.4">DNP; may need to use pigtail</text>
<text x="215.1" y="125.6">Screw terminal: digikey #A98036</text>
<text x="299.5" y="121.4">PMOS</text>
<text x="75.9" y="131.9">L2</text>
<text x="172.9" y="127.7">L1</text>
<text x="333.7" y="131.9">D1</text>
<text x="333.7" y="136.1">10V Zener</text>
<text x="358.5" y="134">C134</text>
<text x="379.6" y="134">R90</text>
<text x="75.9" y="142.5">C37</text>
<text x="172.9" y="142.5">10u 25V</text>
<text x="172.9" y="138.2">C36</text>
<text x="295.3" y="142.5">R91</text>
<text x="307.9" y="142.5">100k</text>
<text x="358.5" y="138.2">100n 50V</text>
<text x="379.6" y="138.2">10M</text>
<text x="25.3" y="146.7">LTM8023</text>
<text x="75.9" y="146.7">22u</text>
<text x="118.1" y="146.7">LTM8023</text>
<text x="227.8" y="150.9">U22</text>
<text x="25.3" y="167.7">U7</text>
<text x="278.4" y="176.2">C38</text>
<text x="291.1" y="176.2">2.2u 50V</text>
<text x="274.2" y="188.8">R49</text>
<text x="291.1" y="188.8">49k9</text>
<text x="75.9" y="193">C39</text>
<text x="88.6" y="193">2.2u 50V</text>
<text x="274.2" y="193">R50</text>
<text x="291.1" y="193">130k</text>
<text x="71.7" y="205.7">R5</text>
<text x="71.7" y="209.9">R7</text>
<text x="88.6" y="205.7">105k</text>
<text x="88.6" y="209.9">953k</text>
<text x="279.7" y="226.3">10k</text>
<text x="279.7" y="222.1">R53</text>
<text x="282.6" y="245.7">L5</text>
<text x="282.6" y="256.3">C41</text>
<text x="282.6" y="260.5">22u</text>
<text x="80.1" y="271">L4</text>
<text x="80.1" y="281.6">C43</text>
<text x="227.8" y="277.3">LTM8023</text>
<text x="80.1" y="285.8">100u</text>
<text x="305.8" y="285.8">OSRF</text>
<text x="305.8" y="290">419 N. Shoreline Blvd</text>
<text x="25.3" y="294.2">LTM8023</text>
<text x="305.8" y="294.2">Mountain View, CA 94043</text>
<text x="305.8" y="298.4">USA</text>
<text x="305.8" y="302.6">http://osrfoundation.org</text>
<text x="219.3" y="306.8">Morgan Quigley</text>
</g>
<g font-size="3.8" fill="#f00">
<text x="364.5" y="30.8">3V3_SHUNT</text>
<text x="364.5" y="56.1">1V2_SHUNT</text>
<text x="244.2" y="72.9">SDA_1</text>
<text x="244.8" y="77.1">SCL_1</text>
<text x="178.9" y="85.6">9V_EN</text>
<text x="69.9" y="123.5">3V3_SHUNT</text>
<text x="284.3" y="216.2">3V8_EN</text>
<text x="74.2" y="266.8">1V2_SHUNT</text>
</g>
</svg>
